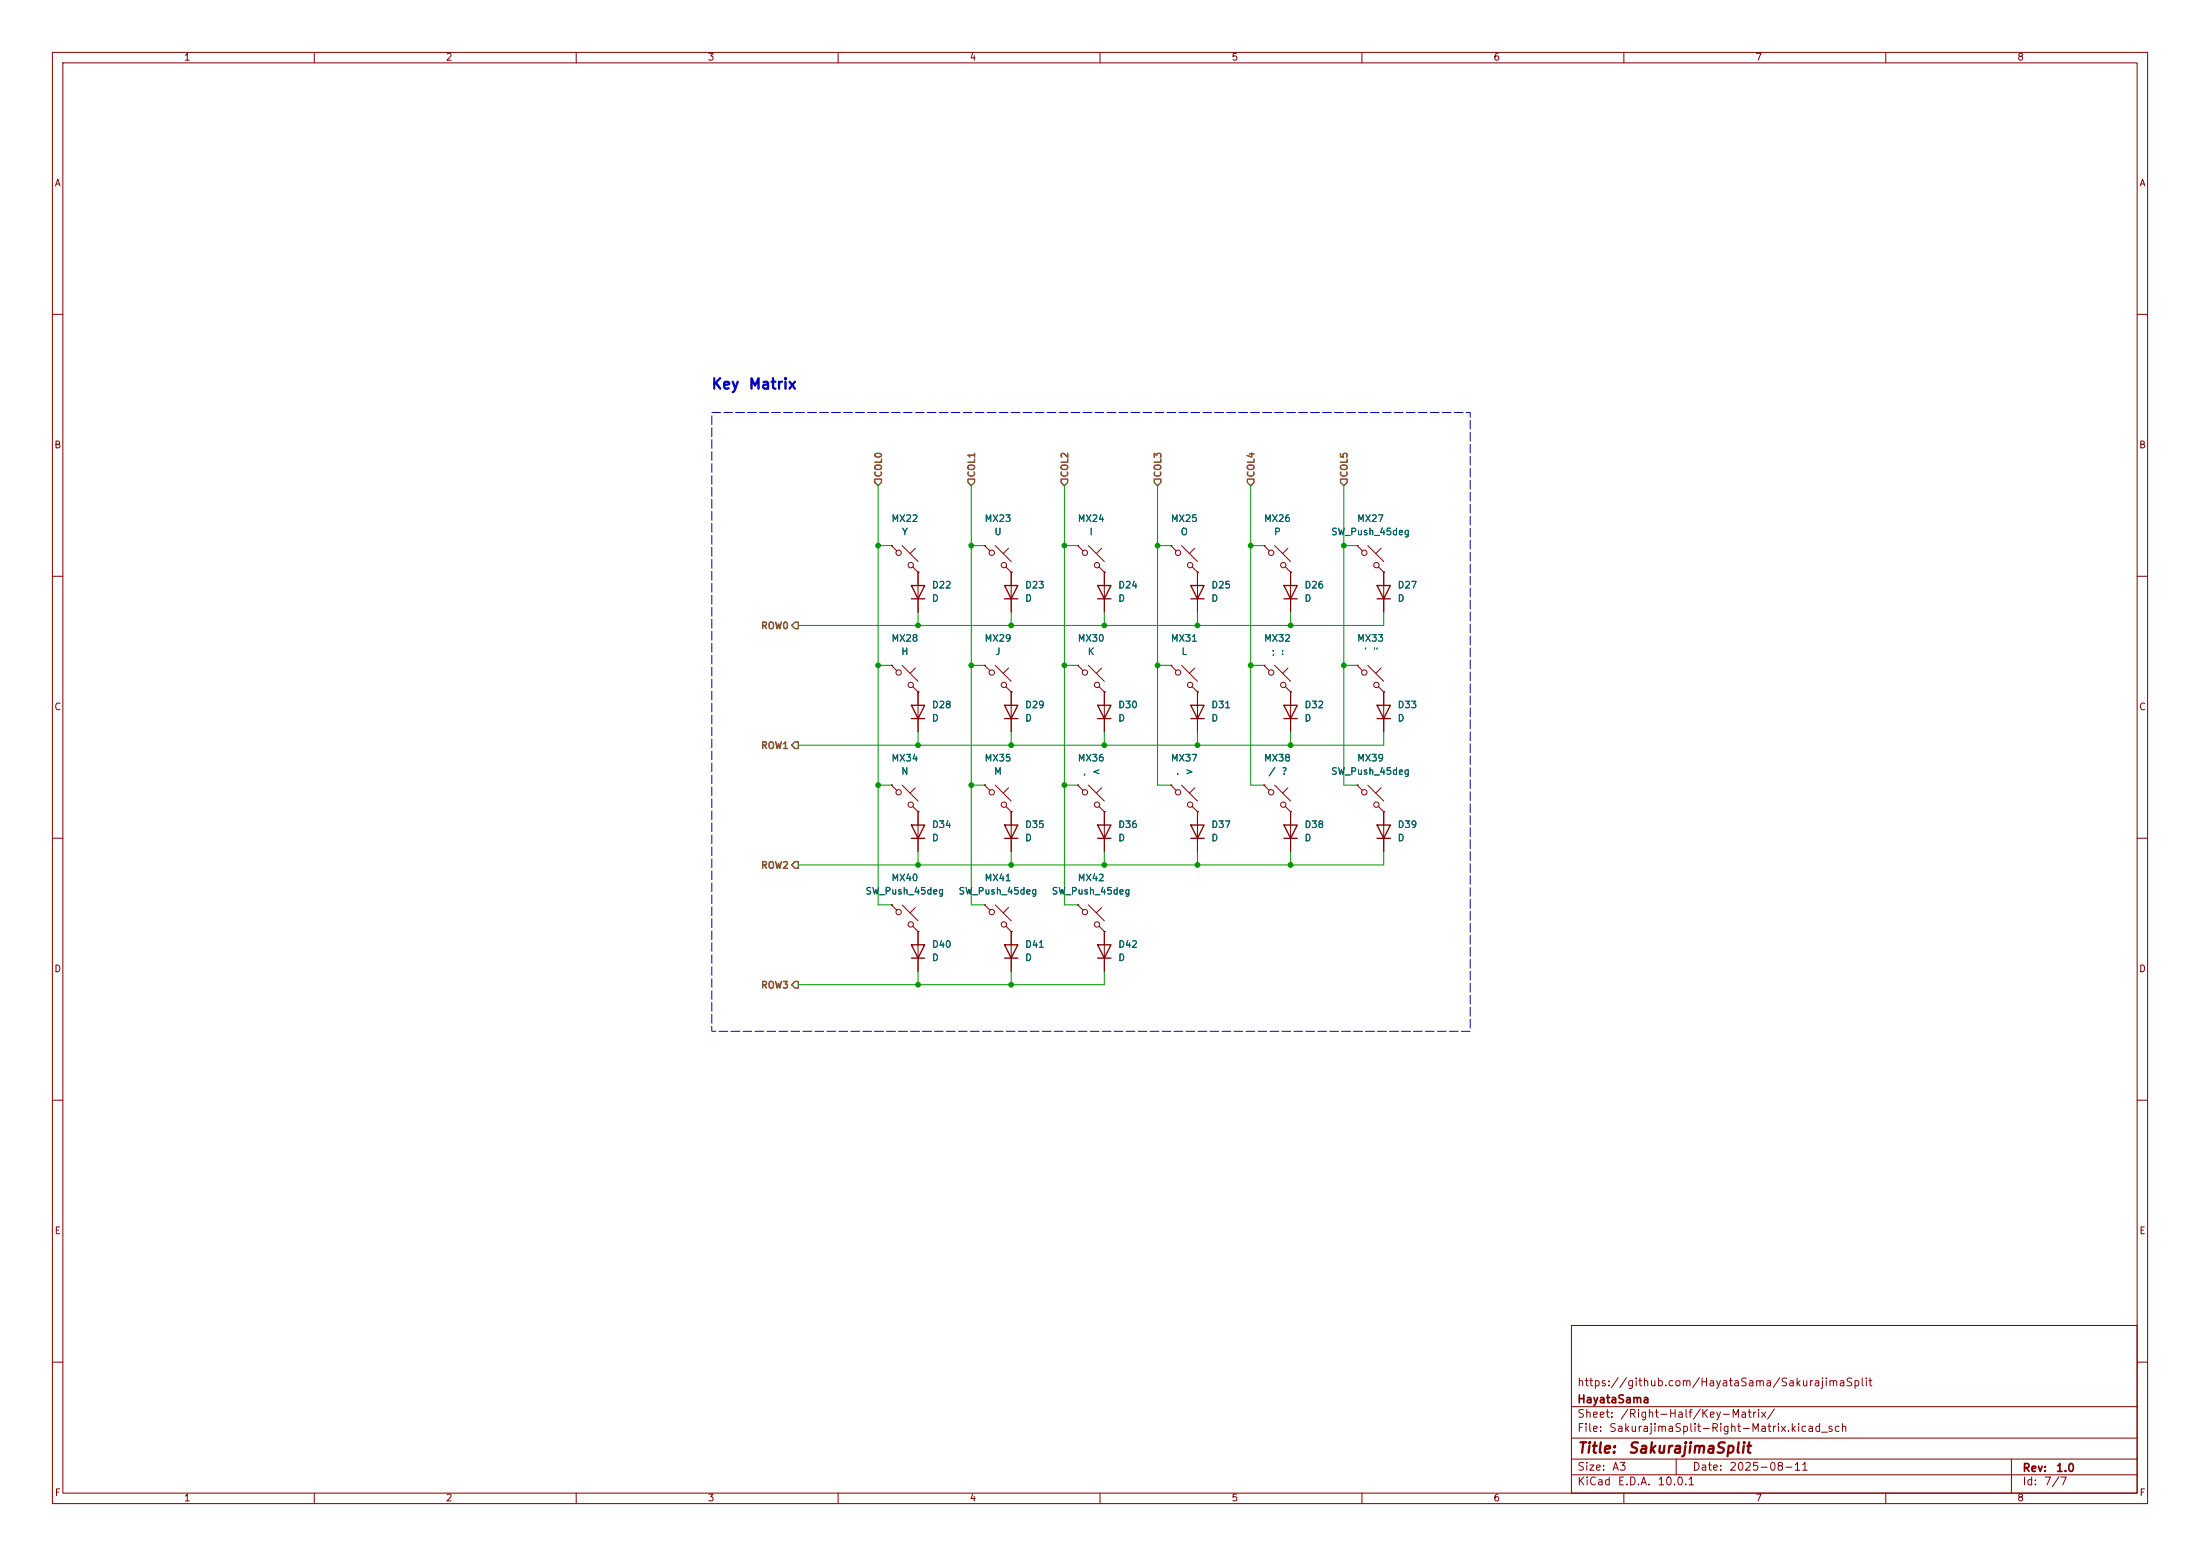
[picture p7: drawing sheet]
<svg xmlns="http://www.w3.org/2000/svg" width="420mm" height="297mm" viewBox="0 0 420 297" stroke-linecap="round" stroke-linejoin="round" font-family="sans-serif">
<g fill="none" stroke="#840000" stroke-width=".19">
<path d="M10 10h400v277h-400zM12 12h396v273h-396zM60 10v2M110 10v2M160 10v2M210 10v2M260 10v2M310 10v2M360 10v2M10 60h2M408 60h2M10 110h2"/>
<path d="M170.2 104.1l1 1.1M170.2 104.1h.1M172.2 104.1l3.1 3.1M174.2 108.2l1.1 1M174.8 104.6l-1.1 1.1M175.3 109.2h.1M175.3 109.2v7.6M188 104.1l1 1.1M188 104.1h.1M190 104.1l3 3.1M192 108.2l1 1M192.5 104.6l-1 1.1"/>
<path d="M193 109.2h.1M193 109.2v7.6M205.7 104.1l1.1 1.1M205.7 104.1h.1M207.8 104.1l3 3.1M209.8 108.2l1 1M210.3 104.6l-1 1.1M210.8 109.2h.1M210.8 109.2v7.6M223.5 104.1l1 1.1M223.5 104.1h.1M225.6 104.1l3 3.1"/>
<path d="M227.6 108.2l1 1M228.1 104.6l-1 1.1M228.6 109.2h.1M228.6 109.2v7.6M241.3 104.1l1 1.1M241.3 104.1h.1M243.3 104.1l3.1 3.1M245.4 108.2l1 1M245.9 104.6l-1 1.1M246.4 109.2h.1M246.4 109.2v7.6M259.1 104.1l1 1.1"/>
<path d="M259.1 104.1h.1M261.1 104.1l3.1 3.1M263.1 108.2l1.1 1M263.7 104.6l-1.1 1.1M264.2 109.2h.1M264.2 109.2v7.6M408 110h2M170.2 127l1 1M170.2 127h.1M172.2 127l3.1 3M174.2 131.1l1.1 1M174.8 127.5l-1.1 1"/>
<path d="M175.3 132.1h.1M175.3 132.1v7.6M188 127l1 1M188 127h.1M190 127l3 3M192 131.1l1 1M192.5 127.5l-1 1M193 132.1h.1M193 132.1v7.6M205.7 127l1.1 1M205.7 127h.1M207.8 127l3 3"/>
<path d="M209.8 131.1l1 1M210.3 127.5l-1 1M210.8 132.1h.1M210.8 132.1v7.6M223.5 127l1 1M223.5 127h.1M225.6 127l3 3M227.6 131.1l1 1M228.1 127.5l-1 1M228.6 132.1h.1M228.6 132.1v7.6M241.3 127l1 1"/>
<path d="M241.3 127h.1M243.3 127l3.1 3M245.4 131.1l1 1M245.9 127.5l-1 1M246.4 132.1h.1M246.4 132.1v7.6M259.1 127l1 1M259.1 127h.1M261.1 127l3.1 3M263.1 131.1l1.1 1M263.7 127.5l-1.1 1M264.2 132.1h.1"/>
<path d="M264.2 132.1v7.6M10 160h2M170.2 149.9l1 1M170.2 149.9h.1M172.2 149.9l3.1 3M174.2 153.9l1.1 1M174.8 150.4l-1.1 1M175.3 154.9h.1M175.3 154.9v7.7M188 149.9l1 1M188 149.9h.1M190 149.9l3 3"/>
<path d="M192 153.9l1 1M192.5 150.4l-1 1M193 154.9h.1M193 154.9v7.7M205.7 149.9l1.1 1M205.7 149.9h.1M207.8 149.9l3 3M209.8 153.9l1 1M210.3 150.4l-1 1M210.8 154.9h.1M210.8 154.9v7.7M223.5 149.9l1 1"/>
<path d="M223.5 149.9h.1M225.6 149.9l3 3M227.6 153.9l1 1M228.1 150.4l-1 1M228.6 154.9h.1M228.6 154.9v7.7M241.3 149.9l1 1M241.3 149.9h.1M243.3 149.9l3.1 3M245.4 153.9l1 1M245.9 150.4l-1 1M246.4 154.9h.1"/>
<path d="M246.4 154.9v7.7M259.1 149.9l1 1M259.1 149.9h.1M261.1 149.9l3.1 3M263.1 153.9l1.1 1M263.7 150.4l-1.1 1M264.2 154.9h.1M264.2 154.9v7.7M408 160h2M170.2 172.7l1 1M170.2 172.7h.1M172.2 172.7l3.1 3.1"/>
<path d="M174.2 176.8l1.1 1M174.8 173.2l-1.1 1M175.3 177.8h.1M175.3 177.8v7.6M188 172.7l1 1M188 172.7h.1M190 172.7l3 3.1M192 176.8l1 1M192.5 173.2l-1 1M193 177.8h.1M193 177.8v7.6M205.7 172.7l1.1 1"/>
<path d="M205.7 172.7h.1M207.8 172.7l3 3.1M209.8 176.8l1 1M210.3 173.2l-1 1M210.8 177.8h.1M210.8 177.8v7.6M10 210h2M408 210h2M300 253h108v32h-108zM10 260h2M300 278.5h108M300 274.5h108"/>
<path d="M300 268.5h108M320 278.5v3M384 278.5v6.5M408 260h2M60 285v2M110 285v2M160 285v2M210 285v2M260 285v2M300 281.5h108M310 285v2M360 285v2"/>
<circle cx="171.6" cy="105.5" r=".51"/>
<circle cx="173.9" cy="107.9" r=".51"/>
<circle cx="189.3" cy="105.5" r=".51"/>
<circle cx="191.6" cy="107.9" r=".51"/>
<circle cx="207.1" cy="105.5" r=".51"/>
<circle cx="209.4" cy="107.9" r=".51"/>
<circle cx="224.9" cy="105.5" r=".51"/>
<circle cx="227.2" cy="107.9" r=".51"/>
<circle cx="242.7" cy="105.5" r=".51"/>
<circle cx="245" cy="107.9" r=".51"/>
<circle cx="260.5" cy="105.5" r=".51"/>
<circle cx="262.8" cy="107.9" r=".51"/>
<circle cx="171.6" cy="128.4" r=".51"/>
<circle cx="173.9" cy="130.7" r=".51"/>
<circle cx="189.3" cy="128.4" r=".51"/>
<circle cx="191.6" cy="130.7" r=".51"/>
<circle cx="207.1" cy="128.4" r=".51"/>
<circle cx="209.4" cy="130.7" r=".51"/>
<circle cx="224.9" cy="128.4" r=".51"/>
<circle cx="227.2" cy="130.7" r=".51"/>
<circle cx="242.7" cy="128.4" r=".51"/>
<circle cx="245" cy="130.7" r=".51"/>
<circle cx="260.5" cy="128.4" r=".51"/>
<circle cx="262.8" cy="130.7" r=".51"/>
<circle cx="171.6" cy="151.2" r=".51"/>
<circle cx="173.9" cy="153.6" r=".51"/>
<circle cx="189.3" cy="151.2" r=".51"/>
<circle cx="191.6" cy="153.6" r=".51"/>
<circle cx="207.1" cy="151.2" r=".51"/>
<circle cx="209.4" cy="153.6" r=".51"/>
<circle cx="224.9" cy="151.2" r=".51"/>
<circle cx="227.2" cy="153.6" r=".51"/>
<circle cx="242.7" cy="151.2" r=".51"/>
<circle cx="245" cy="153.6" r=".51"/>
<circle cx="260.5" cy="151.2" r=".51"/>
<circle cx="262.8" cy="153.6" r=".51"/>
<circle cx="171.6" cy="174.1" r=".51"/>
<circle cx="173.9" cy="176.5" r=".51"/>
<circle cx="189.3" cy="174.1" r=".51"/>
<circle cx="191.6" cy="176.5" r=".51"/>
<circle cx="207.1" cy="174.1" r=".51"/>
<circle cx="209.4" cy="176.5" r=".51"/>
</g>
<g fill="none" stroke="#840000" stroke-width=".25">
<path d="M174 111.8h2.5l-1.2 2.5zM174 114.3h2.5M191.8 111.8h2.5l-1.3 2.5zM191.8 114.3h2.5M209.5 111.8h2.6l-1.3 2.5zM209.5 114.3h2.6M227.3 111.8h2.6l-1.3 2.5zM227.3 114.3h2.6M245.1 111.8h2.5l-1.2 2.5zM245.1 114.3h2.5M262.9 111.8h2.5l-1.2 2.5zM262.9 114.3h2.5"/>
<path d="M174 134.6h2.5l-1.2 2.6zM174 137.2h2.5M191.8 134.6h2.5l-1.3 2.6zM191.8 137.2h2.5M209.5 134.6h2.6l-1.3 2.6zM209.5 137.2h2.6M227.3 134.6h2.6l-1.3 2.6zM227.3 137.2h2.6M245.1 134.6h2.5l-1.2 2.6zM245.1 137.2h2.5M262.9 134.6h2.5l-1.2 2.6zM262.9 137.2h2.5"/>
<path d="M174 157.5h2.5l-1.2 2.5zM191.8 157.5h2.5l-1.3 2.5zM209.5 157.5h2.6l-1.3 2.5zM227.3 157.5h2.6l-1.3 2.5zM245.1 157.5h2.5l-1.2 2.5zM262.9 157.5h2.5l-1.2 2.5zM174 160h2.5M191.8 160h2.5M209.5 160h2.6M227.3 160h2.6M245.1 160h2.5M262.9 160h2.5"/>
<path d="M174 180.3h2.5l-1.2 2.6zM174 182.9h2.5M191.8 180.3h2.5l-1.3 2.6zM191.8 182.9h2.5M209.5 180.3h2.6l-1.3 2.6zM209.5 182.9h2.6"/>
</g>
<path d="M167 91.4h1.3v.7l-.7 .6-.6-.6zM184.8 91.4h1.3v.7l-.7 .6-.6-.6zM202.6 91.4h1.2v.7l-.6 .6-.6-.6zM220.3 91.4h1.3v.7l-.6 .6-.7-.6zM238.1 91.4h1.3v.7l-.6 .6-.7-.6zM255.9 91.4h1.3v.7l-.7 .6-.6-.6zM151.8 118.7h.6v1.3h-.6l-.7-.6zM151.8 141.6h.6v1.3h-.6l-.7-.7zM151.8 164.5h.6v1.2h-.6l-.7-.6zM151.8 187.3h.6v1.3h-.6l-.7-.6z" fill="none" stroke="#725600" stroke-width=".25"/>
<g fill="none" stroke="#009600" stroke-width=".19">
<path d="M167.6 92.7v80h2.6M185.4 92.7v80h2.6M203.2 92.7v80h2.5M221 92.7v57.2h2.5M238.8 92.7v57.2h2.5M256.5 92.7v57.2h2.6M167.6 104.1h2.6M175.3 116.8v2.6M185.4 104.1h2.6M193 116.8v2.6M203.2 104.1h2.5M210.8 116.8v2.6"/>
<path d="M221 104.1h2.5M228.6 116.8v2.6M238.8 104.1h2.5M246.4 116.8v2.6M256.5 104.1h2.6M264.2 116.8v2.6h-111.8M167.6 127h2.6M175.3 139.7v2.5M185.4 127h2.6M193 139.7v2.5M203.2 127h2.5M210.8 139.7v2.5"/>
<path d="M221 127h2.5M228.6 139.7v2.5M238.8 127h2.5M246.4 139.7v2.5M256.5 127h2.6M264.2 139.7v2.5h-111.8M167.6 149.9h2.6M185.4 149.9h2.6M203.2 149.9h2.5M175.3 162.6v2.5M193 162.6v2.5M210.8 162.6v2.5"/>
<path d="M228.6 162.6v2.5M246.4 162.6v2.5M264.2 162.6v2.5h-111.8M175.3 185.4v2.6M193 185.4v2.6M210.8 185.4v2.6h-58.4"/>
</g>
<path d="M135.9 78.7h144.8v118.2h-144.8z" fill="none" stroke="#0000c2" stroke-width=".19" stroke-dasharray="1.7 .6"/>
<g fill="#009600" stroke="#009600" stroke-width=".19">
<circle cx="167.6" cy="104.1" r=".46"/>
<circle cx="175.3" cy="142.2" r=".46"/>
<circle cx="167.6" cy="149.9" r=".46"/>
<circle cx="203.2" cy="149.9" r=".46"/>
<circle cx="185.4" cy="149.9" r=".46"/>
<circle cx="203.2" cy="127" r=".46"/>
<circle cx="193" cy="119.4" r=".46"/>
<circle cx="175.3" cy="119.4" r=".46"/>
<circle cx="185.4" cy="127" r=".46"/>
<circle cx="185.4" cy="104.1" r=".46"/>
<circle cx="167.6" cy="127" r=".46"/>
<circle cx="210.8" cy="119.4" r=".46"/>
<circle cx="228.6" cy="119.4" r=".46"/>
<circle cx="203.2" cy="104.1" r=".46"/>
<circle cx="221" cy="104.1" r=".46"/>
<circle cx="221" cy="127" r=".46"/>
<circle cx="238.8" cy="127" r=".46"/>
<circle cx="246.4" cy="119.4" r=".46"/>
<circle cx="238.8" cy="104.1" r=".46"/>
<circle cx="256.5" cy="127" r=".46"/>
<circle cx="256.5" cy="104.1" r=".46"/>
<circle cx="193" cy="165.1" r=".46"/>
<circle cx="193" cy="188" r=".46"/>
<circle cx="175.3" cy="188" r=".46"/>
<circle cx="210.8" cy="165.1" r=".46"/>
<circle cx="210.8" cy="142.2" r=".46"/>
<circle cx="193" cy="142.2" r=".46"/>
<circle cx="175.3" cy="165.1" r=".46"/>
<circle cx="228.6" cy="142.2" r=".46"/>
<circle cx="228.6" cy="165.1" r=".46"/>
<circle cx="246.4" cy="142.2" r=".46"/>
<circle cx="246.4" cy="165.1" r=".46"/>
</g>
<g font-size="2" fill="#0000c2">
<text x="135.7" y="74.8">Key</text>
<text x="142.8" y="74.8">Matrix</text>
</g>
<g font-size="2" fill="#840000">
<text x="301" y="277.9">Title:</text>
<text x="310.6" y="277.9">SakurajimaSplit</text>
</g>
<g font-size="1.5" fill="#840000">
<text x="301" y="268.2">HayataSama</text>
<text x="301" y="265">https://github.com/HayataSama/SakurajimaSplit</text>
<text x="301" y="273.7">File:</text>
<text x="301" y="271">Sheet:</text>
<text x="307.1" y="273.7">SakurajimaSplit-Right-Matrix.kicad_sch</text>
<text x="309.2" y="271">/Right-Half/Key-Matrix/</text>
<text x="301" y="281.1">Size:</text>
<text x="307.6" y="281.1">A3</text>
<text x="323" y="281.1">Date:</text>
<text x="330" y="281.1">2025-08-11</text>
<text x="386" y="281.3">Rev:</text>
<text x="392.4" y="281.3">1.0</text>
<text x="301" y="283.9">KiCad</text>
<text x="308.7" y="283.9">E.D.A.</text>
<text x="316.3" y="283.9">10.0.1</text>
<text x="386" y="283.9">Id:</text>
<text x="390.1" y="283.9">7/7</text>
</g>
<g font-size="1.3" fill="#840000">
<text x="35" y="11.9">1</text>
<text x="85" y="11.9">2</text>
<text x="135" y="11.9">3</text>
<text x="185" y="11.9">4</text>
<text x="235" y="11.9">5</text>
<text x="285" y="11.9">6</text>
<text x="335" y="11.9">7</text>
<text x="385" y="11.9">8</text>
<text x="10.3" y="35.9">A</text>
<text x="408.3" y="35.9">A</text>
<text x="10.3" y="85.9">B</text>
<text x="408.2" y="85.9">B</text>
<text x="10.3" y="135.9">C</text>
<text x="408.2" y="135.9">C</text>
<text x="10.3" y="185.9">D</text>
<text x="408.2" y="185.9">D</text>
<text x="10.3" y="235.9">E</text>
<text x="408.3" y="235.9">E</text>
<text x="10.3" y="285.9">F</text>
<text x="35" y="286.9">1</text>
<text x="85" y="286.9">2</text>
<text x="135" y="286.9">3</text>
<text x="185" y="286.9">4</text>
<text x="235" y="286.9">5</text>
<text x="285" y="286.9">6</text>
<text x="335" y="286.9">7</text>
<text x="385" y="286.9">8</text>
<text x="408.3" y="285.9">F</text>
</g>
<g font-size="1.3" fill="#725600">
<text x="168.7" y="91.2" transform="rotate(-90 168.7 91.2)">COL0</text>
<text x="186.4" y="91.2" transform="rotate(-90 186.4 91.2)">COL1</text>
<text x="204.2" y="91.2" transform="rotate(-90 204.2 91.2)">COL2</text>
<text x="222" y="91.2" transform="rotate(-90 222 91.2)">COL3</text>
<text x="239.8" y="91.2" transform="rotate(-90 239.8 91.2)">COL4</text>
<text x="257.6" y="91.2" transform="rotate(-90 257.6 91.2)">COL5</text>
<text x="145.2" y="120.4">ROW0</text>
<text x="145.2" y="143.3">ROW1</text>
<text x="145.2" y="166.1">ROW2</text>
<text x="145.2" y="189">ROW3</text>
</g>
<g font-size="1.3" fill="#006464">
<text x="170.1" y="99.9">MX22</text>
<text x="187.9" y="99.9">MX23</text>
<text x="205.6" y="99.9">MX24</text>
<text x="223.4" y="99.9">MX25</text>
<text x="241.2" y="99.9">MX26</text>
<text x="259" y="99.9">MX27</text>
<text x="172.1" y="102.5">Y</text>
<text x="189.7" y="102.5">U</text>
<text x="207.9" y="102.5">I</text>
<text x="225.3" y="102.5">O</text>
<text x="243.1" y="102.5">P</text>
<text x="254" y="102.5">SW_Push_45deg</text>
<text x="177.8" y="112.6">D22</text>
<text x="195.6" y="112.6">D23</text>
<text x="213.4" y="112.6">D24</text>
<text x="231.1" y="112.6">D25</text>
<text x="248.9" y="112.6">D26</text>
<text x="266.7" y="112.6">D27</text>
<text x="177.8" y="115.2">D</text>
<text x="195.6" y="115.2">D</text>
<text x="213.4" y="115.2">D</text>
<text x="231.1" y="115.2">D</text>
<text x="248.9" y="115.2">D</text>
<text x="266.7" y="115.2">D</text>
<text x="170.1" y="122.8">MX28</text>
<text x="172" y="125.3">H</text>
<text x="187.9" y="122.8">MX29</text>
<text x="189.9" y="125.3">J</text>
<text x="205.6" y="122.8">MX30</text>
<text x="207.5" y="125.3">K</text>
<text x="223.4" y="122.8">MX31</text>
<text x="225.4" y="125.3">L</text>
<text x="241.2" y="122.8">MX32</text>
<text x="242.6" y="125.3">;</text>
<text x="244.4" y="125.3">:</text>
<text x="259" y="122.8">MX33</text>
<text x="260.2" y="125.3">'</text>
<text x="262" y="125.3">&quot;</text>
<text x="177.8" y="135.5">D28</text>
<text x="195.6" y="135.5">D29</text>
<text x="213.4" y="135.5">D30</text>
<text x="231.1" y="135.5">D31</text>
<text x="248.9" y="135.5">D32</text>
<text x="266.7" y="135.5">D33</text>
<text x="177.8" y="138">D</text>
<text x="195.6" y="138">D</text>
<text x="213.4" y="138">D</text>
<text x="231.1" y="138">D</text>
<text x="248.9" y="138">D</text>
<text x="266.7" y="138">D</text>
<text x="170.1" y="145.6">MX34</text>
<text x="172" y="148.2">N</text>
<text x="187.9" y="145.6">MX35</text>
<text x="189.7" y="148.2">M</text>
<text x="205.6" y="145.6">MX36</text>
<text x="206.6" y="148.2">,</text>
<text x="208.4" y="148.2">&lt;</text>
<text x="223.4" y="145.6">MX37</text>
<text x="224.4" y="148.2">.</text>
<text x="226.2" y="148.2">&gt;</text>
<text x="241.2" y="145.6">MX38</text>
<text x="242" y="148.2">/</text>
<text x="244.5" y="148.2">?</text>
<text x="254" y="148.2">SW_Push_45deg</text>
<text x="259" y="145.6">MX39</text>
<text x="177.8" y="158.3">D34</text>
<text x="177.8" y="160.9">D</text>
<text x="195.6" y="158.3">D35</text>
<text x="195.6" y="160.9">D</text>
<text x="213.4" y="158.3">D36</text>
<text x="213.4" y="160.9">D</text>
<text x="231.1" y="158.3">D37</text>
<text x="231.1" y="160.9">D</text>
<text x="248.9" y="158.3">D38</text>
<text x="248.9" y="160.9">D</text>
<text x="266.7" y="158.3">D39</text>
<text x="266.7" y="160.9">D</text>
<text x="165.1" y="171">SW_Push_45deg</text>
<text x="170.1" y="168.5">MX40</text>
<text x="182.9" y="171">SW_Push_45deg</text>
<text x="187.9" y="168.5">MX41</text>
<text x="200.7" y="171">SW_Push_45deg</text>
<text x="205.6" y="168.5">MX42</text>
<text x="177.8" y="181.2">D40</text>
<text x="177.8" y="183.7">D</text>
<text x="195.6" y="181.2">D41</text>
<text x="195.6" y="183.7">D</text>
<text x="213.4" y="181.2">D42</text>
<text x="213.4" y="183.7">D</text>
</g>
</svg>
